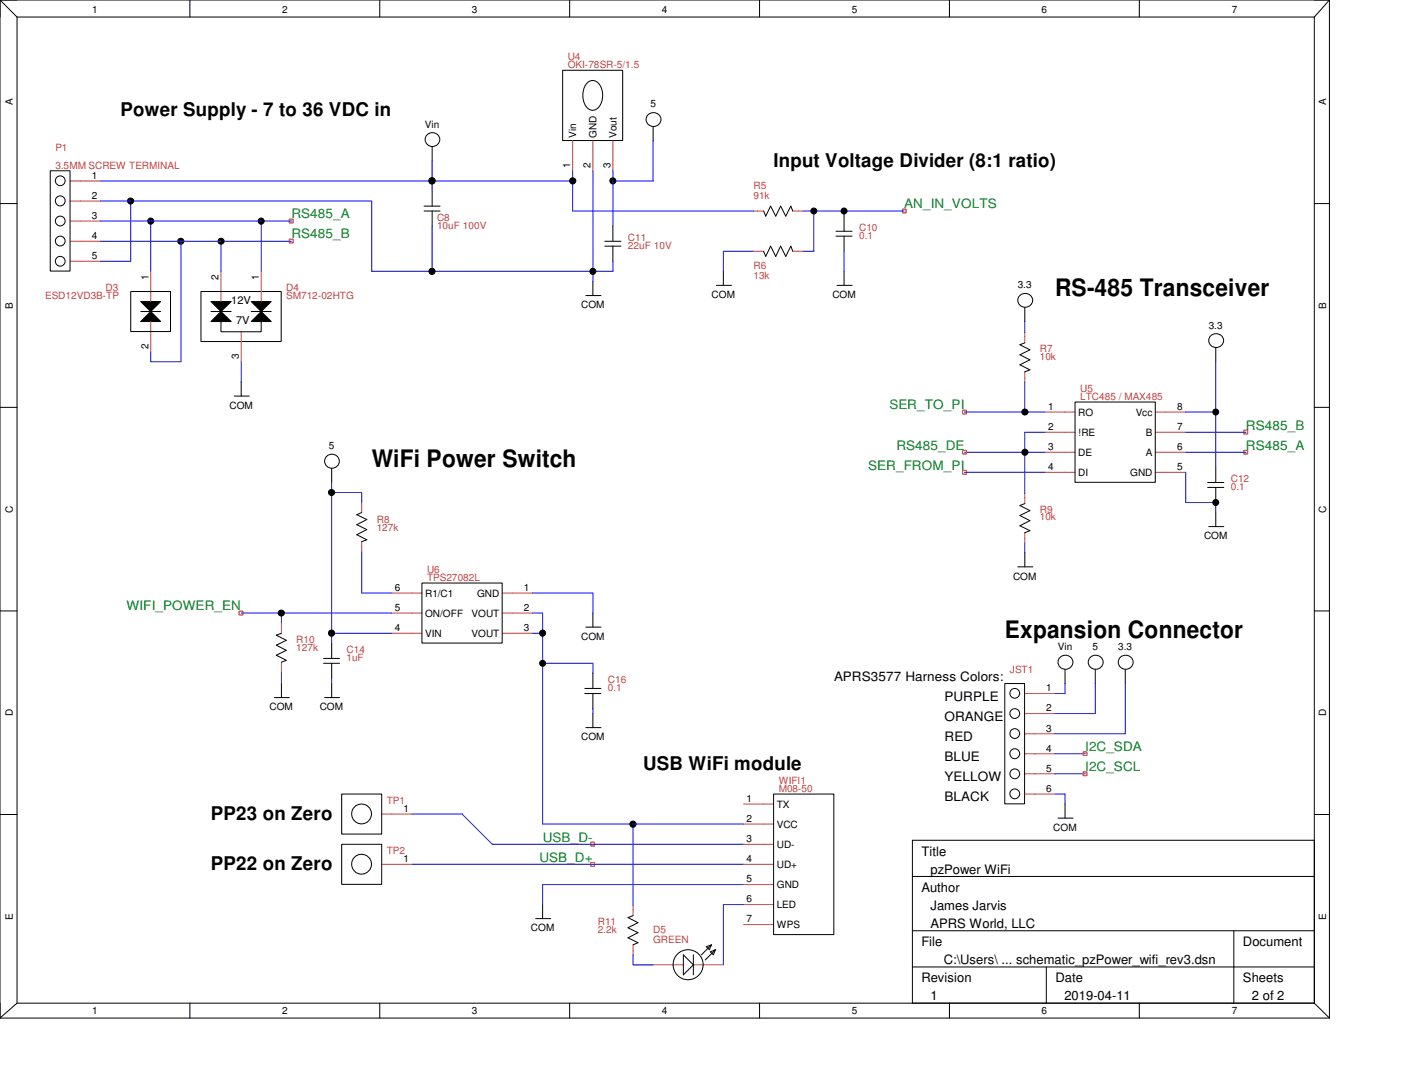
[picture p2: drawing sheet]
<svg xmlns="http://www.w3.org/2000/svg" width="279mm" height="216mm" viewBox="0 0 279 216" stroke-linecap="round" stroke-linejoin="round" font-family="sans-serif">
<g fill="none" stroke="#000" stroke-width=".2">
<path d="M0 0h264.4M0 0v202.4M0 0l3.4 3.4M3.4 3.4h258M3.4 3.4v196M37.8 0v3.4M75.5 0v3.4M111.9 14h11.9v13.9h-11.9zM113.3 0v3.4M116.6 16.6a1.58 1.58 0 0 1 1.6-.6 1.58 1.58 0 0 1 1.2 1.1 3.8 3.8 0 0 1-.7 4.5 1.57 1.57 0 0 1-2.4-.8 4.2 4.2 0 0 1 .3-4.2zM151 0v3.4M188.8 0v3.4"/>
<path d="M226.6 0v3.4M261.4 3.4v196M264.4 0v202.4M264.4 0l-3 3.4M10 34h3.9v19.9h-3.9zM85.9 29.2v2.8M85.9 38v3M128.8 22.9a1.43 1.43 0 0 1 2.1-.2 1.43 1.43 0 0 1-.1 2.2 1.44 1.44 0 0 1-1.8-.1 1.44 1.44 0 0 1-.2-1.9zM129.9 25.2v2.8M0 40.5h3.4M26 58h7.9v7.9h-7.9zM28 59.9h4l-2 2z"/>
<path d="M40 58h15.9v9.9h-15.9zM42 59.9h4l-2.1 2zM50 59.9h3.9l-2 2zM84.3 42h3.2M84.3 41h3.2M85.9 42v3M116.5 58.8h3M117.9 56v2.8M120.3 48h3.2M120.3 48.9h3.2M121.9 45v3M121.9 48.9v3"/>
<path d="M142.5 56.7h3M143.8 53.9v2.8M151.8 42l.5 1 .9-2 1.1 2 .9-2 1.1 2 1-2 .3 1M151.8 50l.5 1 .9-2.1 1.1 2.1 .9-2.1 1.1 2.1 1-2.1 .3 1.1M166.2 46h3.3M166.2 46.9h3.3M166.5 56.7h3M167.9 43v3M167.9 46.9v3.1M167.9 53.9v2.8M202.7 58.9a1.43 1.43 0 0 1 2.1-.2 1.43 1.43 0 0 1-.1 2.1 1.44 1.44 0 0 1-1.8-.1 1.44 1.44 0 0 1-.2-1.8zM261.4 40.5h3"/>
<path d="M28 63.9l2-2 2 2zM28 61.9h4M42 63.9l1.9-2 2.1 2zM42 61.9h4M43.9 63.9v2.1h8v-2.1M46.6 78.7h3M48 75.9v2.8M50 63.9l1.9-2 2 2zM50 61.9h3.9M203.8 68.2l-1 .3 2 1.1-2 .9 2 1-2 1 2 1-1 .4M203.8 61.1v2.8M213.8 79.9h15.9v16h-15.9z"/>
<path d="M240.6 66.9a1.43 1.43 0 0 1 2.2-.2 1.43 1.43 0 0 1-.1 2.1 1.44 1.44 0 0 1-1.8-.1 1.44 1.44 0 0 1-.3-1.8zM241.8 69.1v2.8M0 81h3.4M66 93.1v2.8M240.2 95.9h3.2M240.2 96.9h3.2M241.8 92.9v3M241.8 96.9v3M261.4 81h3M71.9 101.9l-.9 .4 1.9 1-1.9 1 1.9 1-1.9 1 1.9 1-1 .4M83.9 115.9h16v11.9h-16zM202.4 112.7h3"/>
<path d="M203.8 100.1l-1 .4 2 1-2 1 2 1-2 1 2 1-1 .4M203.8 109.9v2.8M240.4 104.7h3M241.8 101.9v2.8M0 121.5h3.4M54.6 138.7h2.9M56 135.9v2.8M56 125.9l-1.1 .4 2 1-2 1 2 1-2 1 2 1-.9 .4M64.3 131.9h3.2M64.3 130.9h3.2M64.6 138.7h2.9M66 127.9v3"/>
<path d="M66 131.9v3M66 135.9v2.8M116.3 137.9h3.2M116.3 136.9h3.2M116.5 124.7h3M117.9 121.9v2.8M117.9 133.9v3M117.9 137.9v3M199.8 135.9h4v23.9h-4zM211.8 133.1v2.8M217.8 133.1v2.8M223.8 133.1v2.8"/>
<path d="M261.4 121.5h3M67.9 157.9h8v7.9h-8zM116.5 144.7h3M117.9 141.9v2.8M153.8 157.9h12v27.9h-12zM211.8 159.9v2.7M0 161.9h3.4M67.9 167.9h8v7.9h-8zM107.9 179.8v2.8M181.4 174.2h80M210.4 162.6h3M261.4 167h-80v32.4"/>
<path d="M261.4 161.9h3M3.4 199.4h258M3.4 199.4l-3.4 3M37.8 199.4v3M75.5 199.4v3M106.5 182.6h3M113.3 199.4v3M125.9 182l-1 .4 2 1-2 1 2 1-2 1 2 1-1 .4M135.9 189.8l2 2-2 2zM137.9 189.8v4M140.5 188.2l1-.4-.4 1zM141.3 189.2l1-.4-.4 1z"/>
<path d="M141.5 187.8l-2 2M142.3 188.8l-2 2M151 199.4v3M181.4 185h80M181.4 192.2h80M188.8 199.4v3M208.1 192.2v7.2M226.6 199.4v3M245.4 185v14.4M261.4 199.4l3 3M0 202.4h264.4"/>
<circle cx="12" cy="39.9" r=".98"/>
<circle cx="12" cy="35.9" r=".97"/>
<circle cx="26" cy="40" r=".61"/>
<circle cx="85.9" cy="36" r=".62"/>
<circle cx="86" cy="27.8" r="1.42"/>
<circle cx="113.9" cy="36" r=".62"/>
<circle cx="121.9" cy="36" r=".6"/>
<circle cx="12" cy="51.9" r=".97"/>
<circle cx="12" cy="43.9" r=".97"/>
<circle cx="12" cy="47.9" r=".97"/>
<circle cx="30" cy="44" r=".6"/>
<circle cx="36" cy="48" r=".61"/>
<circle cx="44" cy="48" r=".61"/>
<circle cx="51.9" cy="44" r=".6"/>
<circle cx="85.9" cy="53.9" r=".62"/>
<circle cx="117.9" cy="53.9" r=".6"/>
<circle cx="161.8" cy="41.9" r=".59"/>
<circle cx="167.9" cy="41.9" r=".59"/>
<circle cx="65.9" cy="97.9" r=".61"/>
<circle cx="66" cy="91.7" r="1.43"/>
<circle cx="203.8" cy="89.9" r=".61"/>
<circle cx="203.8" cy="81.9" r=".61"/>
<circle cx="241.8" cy="99.9" r=".59"/>
<circle cx="241.8" cy="81.9" r=".59"/>
<circle cx="55.9" cy="121.9" r=".61"/>
<circle cx="65.9" cy="125.9" r=".62"/>
<circle cx="107.9" cy="125.9" r=".6"/>
<circle cx="107.9" cy="131.9" r=".59"/>
<circle cx="201.8" cy="137.8" r=".97"/>
<circle cx="211.9" cy="131.7" r="1.44"/>
<circle cx="217.9" cy="131.7" r="1.44"/>
<circle cx="223.9" cy="131.7" r="1.44"/>
<circle cx="201.8" cy="149.8" r=".98"/>
<circle cx="201.8" cy="153.8" r=".97"/>
<circle cx="201.8" cy="141.9" r=".97"/>
<circle cx="201.8" cy="157.8" r=".97"/>
<circle cx="201.8" cy="145.8" r=".97"/>
<circle cx="71.9" cy="171.8" r="1.98"/>
<circle cx="71.9" cy="161.8" r="1.98"/>
<circle cx="125.9" cy="163.8" r=".62"/>
<circle cx="136.8" cy="191.8" r="2.99"/>
</g>
<g fill="none" stroke="#f00" stroke-width=".2">
<path d="M57.5 43.6h.8v.7h-.8zM57.5 47.5h.8v.8h-.8zM179.5 41.6h.7v.7h-.7zM191.4 93.5h.8v.8h-.8zM191.4 81.5h.8v.8h-.8zM191.4 89.5h.8v.8h-.8zM247.4 89.5h.7v.8h-.7zM247.4 85.5h.7v.8h-.7zM47.5 121.5h.8v.8h-.8zM215.4 149.5h.8v.7h-.8zM215.4 153.5h.8v.7h-.8zM117.5 167.4h.7v.8h-.7z"/>
<path d="M117.5 171.4h.7v.8h-.7z"/>
</g>
<g fill="none" stroke="#c04040" stroke-width=".2">
<path d="M14 36h6M14 40h6M113.9 28v6M117.9 28v6M121.9 28v6M14 43.9h6M14 48h6M14 51.9h6M30 53.9v6M43.9 53.9v6M51.9 53.9v6M149.9 42h1.9"/>
<path d="M149.9 50h1.9M157.6 42h2M157.6 50h2M30 63.9v6M48 66v5.9M203.8 66.1v2.1M203.8 73.9v2M71.9 99.9v2M203.8 98.1v2M207.8 81.9h6M207.8 85.9h6M207.8 89.9h6"/>
<path d="M207.8 93.9h6M229.8 81.9h6M229.8 85.9h6M229.8 89.9h6M229.8 93.9h6M71.9 107.7v2M77.9 117.9h6M99.9 117.9h6M203.8 105.9v2M56 123.9v2M56 131.7v2M77.9 121.9h6"/>
<path d="M77.9 125.9h6M99.9 121.9h6M99.9 125.9h6M203.8 137.9h6M147.9 159.9h5.9M203.8 141.9h6M203.8 145.9h6M203.8 149.9h6M203.8 153.8h6M203.8 157.9h6M75.9 171.8h6M75.9 161.8h6"/>
<path d="M147.9 171.8h5.9M147.9 163.8h5.9M147.9 167.9h5.9M147.9 175.9h5.9M147.9 179.8h5.9M125.9 180v2M125.9 187.8v2M129.9 191.8h6M137.9 191.8h5.9M147.9 183.8h5.9"/>
</g>
<g fill="none" stroke="#00f" stroke-width=".2">
<path d="M20 36h93.9M20 40h53.9v13.9h48v-2M26 40v11.9h-6M85.9 32v6M113.9 34v8h36M117.9 34v22M121.9 34v11M129.9 28v8h-8M20 48h38M20 43.9h38M30 43.9v10M36 48v23.9h-6v-2"/>
<path d="M43.9 48v5.9M51.9 43.9v10M85.9 45v8.9M149.9 50h-6.1v3.9M159.6 42h20.2M161.8 42v8h-2.2M167.9 42v1M167.9 50v3.9M48 71.9v4M203.8 63.9v2.2M203.8 75.9v6M241.8 71.9v21"/>
<path d="M66 95.9v32M66 97.9h5.9v2M191.8 81.9h16M191.8 93.9h16M191.8 89.9h16M207.8 85.9h-4v12.2M235.8 81.9h6M235.8 93.9v6h6v2M235.8 89.9h12M235.8 85.9h12M71.9 109.7v8.2h6M105.9 117.9h12v4"/>
<path d="M203.8 107.9v2M48 121.9h29.9M56 121.9v2M56 133.7v2.2M66 125.9h11.9M66 134.9v1M105.9 121.9h2v41.9h40M105.9 125.9h2M107.9 131.9h10v2M211.8 135.9v2h-2M217.8 135.9v6h-8M223.8 135.9v10h-14"/>
<path d="M117.9 140.9v1M209.8 157.9h2v2M209.8 149.9h6M209.8 153.8h6M81.9 161.8h10l6 6.1h50M81.9 171.8h66M125.9 163.8v16.2M147.9 175.9h-40v3.9M147.9 179.8h-4.1v12M125.9 189.8v2h4"/>
</g>
<g fill="#000">
<circle cx="85.9" cy="36" r=".62"/>
<circle cx="85.9" cy="53.9" r=".62"/>
</g>
<g fill="#000">
<path d="M28 59.9h4l-2 2zM42 59.9h4l-2.1 2zM50 59.9h3.9l-2 2zM28 63.9l2-2 2 2zM42 63.9l1.9-2 2.1 2zM50 63.9l1.9-2 2 2z"/>
<circle cx="26" cy="40" r=".61"/>
<circle cx="85.9" cy="36" r=".62"/>
<circle cx="113.9" cy="36" r=".62"/>
<circle cx="121.9" cy="36" r=".6"/>
<circle cx="30" cy="44" r=".6"/>
<circle cx="36" cy="48" r=".61"/>
<circle cx="44" cy="48" r=".61"/>
<circle cx="51.9" cy="44" r=".6"/>
<circle cx="117.9" cy="53.9" r=".6"/>
<circle cx="161.8" cy="41.9" r=".59"/>
<circle cx="167.9" cy="41.9" r=".59"/>
<circle cx="65.9" cy="97.9" r=".61"/>
<circle cx="203.8" cy="89.9" r=".61"/>
<circle cx="203.8" cy="81.9" r=".61"/>
<circle cx="241.8" cy="99.9" r=".59"/>
<circle cx="241.8" cy="81.9" r=".59"/>
<circle cx="55.9" cy="121.9" r=".61"/>
<circle cx="65.9" cy="125.9" r=".62"/>
<circle cx="107.9" cy="125.9" r=".6"/>
<circle cx="107.9" cy="131.9" r=".59"/>
<circle cx="125.9" cy="163.8" r=".62"/>
</g>
<g font-size="4.8">
<text x="209.8" y="58.9">RS-485 Transceiver</text>
<text x="73.9" y="92.8">WiFi Power Switch</text>
<text x="199.8" y="126.8">Expansion Connector</text>
</g>
<g font-size="3.8">
<text x="24" y="23.1">Power Supply - 7 to 36 VDC in</text>
<text x="153.8" y="33.1">Input Voltage Divider (8:1 ratio)</text>
<text x="127.9" y="153">USB WiFi module</text>
<text x="42" y="163">PP23 on Zero</text>
<text x="42" y="173">PP22 on Zero</text>
</g>
<g font-size="2.6" fill="#008020">
<text x="179.8" y="41.4">AN_IN_VOLTS</text>
<text x="58" y="43.4">RS485_A</text>
<text x="58" y="47.4">RS485_B</text>
<text x="176.9" y="81.4">SER_TO_PI</text>
<text x="178.3" y="89.4">RS485_DE</text>
<text x="247.8" y="89.4">RS485_A</text>
<text x="247.8" y="85.4">RS485_B</text>
<text x="172.6" y="93.3">SER_FROM_PI</text>
<text x="25.2" y="121.3">WIFI_POWER_EN</text>
<text x="215.8" y="149.3">I2C_SDA</text>
<text x="215.8" y="153.3">I2C_SCL</text>
<text x="107.9" y="167.3">USB_D-</text>
<text x="107.3" y="171.3">USB_D+</text>
</g>
<g font-size="2.6">
<text x="165.9" y="135.3">APRS3577 Harness Colors:</text>
<text x="187.8" y="139.3">PURPLE</text>
<text x="187.8" y="143.3">ORANGE</text>
<text x="187.8" y="147.3">RED</text>
<text x="187.8" y="151.3">BLUE</text>
<text x="187.8" y="155.3">YELLOW</text>
<text x="187.8" y="159.3">BLACK</text>
<text x="183.2" y="170.1">Title</text>
<text x="185" y="173.7">pzPower WiFi</text>
<text x="183.2" y="177.3">Author</text>
<text x="185" y="180.9">James Jarvis</text>
<text x="185" y="184.5">APRS World, LLC</text>
<text x="183.2" y="188.1">File</text>
<text x="187.7" y="191.7">C:\Users\ ... schematic_pzPower_wifi_rev3.dsn</text>
<text x="247.2" y="188.1">Document</text>
<text x="183.2" y="195.3">Revision</text>
<text x="209.9" y="195.3">Date</text>
<text x="247.2" y="195.3">Sheets</text>
<text x="185" y="198.9">1</text>
<text x="211.7" y="198.9">2019-04-11</text>
<text x="249" y="198.9">2 of 2</text>
</g>
<g font-size="2.2">
<text x="46" y="60.5">12V</text>
<text x="46.9" y="64.5">7V</text>
</g>
<g font-size="2">
<text x="18.3" y="2.6">1</text>
<text x="56.1" y="2.6">2</text>
<text x="93.9" y="2.6">3</text>
<text x="131.6" y="2.6">4</text>
<text x="169.4" y="2.6">5</text>
<text x="207.1" y="2.6">6</text>
<text x="244.9" y="2.6">7</text>
<text x="2.5" y="20.9" transform="rotate(-90 2.5 20.9)">A</text>
<text x="129.3" y="21.3">5</text>
<text x="263.7" y="20.9" transform="rotate(-90 263.7 20.9)">A</text>
<text x="84.5" y="25.4">Vin</text>
<text x="114.6" y="27.4" transform="rotate(-90 114.6 27.4)">Vin</text>
<text x="118.6" y="27.4" transform="rotate(-90 118.6 27.4)">GND</text>
<text x="122.6" y="27.4" transform="rotate(-90 122.6 27.4)">Vout</text>
<text x="18.2" y="35.6">1</text>
<text x="113.4" y="33.4" transform="rotate(-90 113.4 33.4)">1</text>
<text x="117.4" y="33.4" transform="rotate(-90 117.4 33.4)">2</text>
<text x="121.4" y="33.4" transform="rotate(-90 121.4 33.4)">3</text>
<text x="18.2" y="39.5">2</text>
<text x="18.2" y="43.5">3</text>
<text x="18.2" y="47.5">4</text>
<text x="18.2" y="51.5">5</text>
<text x="29.5" y="55.7" transform="rotate(-90 29.5 55.7)">1</text>
<text x="43.5" y="55.7" transform="rotate(-90 43.5 55.7)">2</text>
<text x="51.5" y="55.7" transform="rotate(-90 51.5 55.7)">1</text>
<text x="141.5" y="59.3">COM</text>
<text x="165.5" y="59.3">COM</text>
<text x="202.4" y="57.3">3.3</text>
<text x="2.5" y="61.4" transform="rotate(-90 2.5 61.4)">B</text>
<text x="115.6" y="61.3">COM</text>
<text x="240.4" y="65.3">3.3</text>
<text x="263.7" y="61.4" transform="rotate(-90 263.7 61.4)">B</text>
<text x="29.5" y="69.3" transform="rotate(-90 29.5 69.3)">2</text>
<text x="47.5" y="71.3" transform="rotate(-90 47.5 71.3)">3</text>
<text x="45.6" y="81.3">COM</text>
<text x="208.4" y="81.5">1</text>
<text x="214.4" y="82.7">RO</text>
<text x="225.8" y="82.7">Vcc</text>
<text x="234.1" y="81.5">8</text>
<text x="65.4" y="89.3">5</text>
<text x="208.4" y="85.5">2</text>
<text x="208.4" y="89.5">3</text>
<text x="214.4" y="86.7">!RE</text>
<text x="227.9" y="86.7">B</text>
<text x="234.1" y="89.5">6</text>
<text x="234.1" y="85.5">7</text>
<text x="208.4" y="93.5">4</text>
<text x="214.4" y="90.7">DE</text>
<text x="214.4" y="94.7">DI</text>
<text x="224.7" y="94.7">GND</text>
<text x="227.9" y="90.7">A</text>
<text x="234.1" y="93.5">5</text>
<text x="2.5" y="101.9" transform="rotate(-90 2.5 101.9)">C</text>
<text x="263.7" y="101.9" transform="rotate(-90 263.7 101.9)">C</text>
<text x="239.4" y="107.2">COM</text>
<text x="78.5" y="117.5">6</text>
<text x="84.5" y="118.7">R1/C1</text>
<text x="94.9" y="118.7">GND</text>
<text x="104.2" y="117.5">1</text>
<text x="201.5" y="115.2">COM</text>
<text x="78.5" y="125.5">4</text>
<text x="78.5" y="121.5">5</text>
<text x="84.5" y="122.6">ON/OFF</text>
<text x="93.8" y="122.6">VOUT</text>
<text x="104.2" y="121.5">2</text>
<text x="104.2" y="125.5">3</text>
<text x="84.5" y="126.6">VIN</text>
<text x="93.8" y="126.6">VOUT</text>
<text x="115.6" y="127.2">COM</text>
<text x="210.4" y="129.2">Vin</text>
<text x="217.3" y="129.2">5</text>
<text x="222.4" y="129.2">3.3</text>
<text x="208.1" y="137.5">1</text>
<text x="2.5" y="142.4" transform="rotate(-90 2.5 142.4)">D</text>
<text x="53.6" y="141.2">COM</text>
<text x="63.6" y="141.2">COM</text>
<text x="208.1" y="141.4">2</text>
<text x="263.7" y="142.4" transform="rotate(-90 263.7 142.4)">D</text>
<text x="115.6" y="147.2">COM</text>
<text x="208.1" y="145.5">3</text>
<text x="208.1" y="149.4">4</text>
<text x="208.1" y="153.4">5</text>
<text x="80.2" y="161.4">1</text>
<text x="148.5" y="159.4">1</text>
<text x="154.5" y="160.6">TX</text>
<text x="208.1" y="157.4">6</text>
<text x="148.5" y="163.4">2</text>
<text x="148.5" y="167.4">3</text>
<text x="154.5" y="164.6">VCC</text>
<text x="209.5" y="165.2">COM</text>
<text x="80.2" y="171.4">1</text>
<text x="148.5" y="171.4">4</text>
<text x="154.5" y="168.6">UD-</text>
<text x="154.5" y="172.6">UD+</text>
<text x="148.5" y="175.4">5</text>
<text x="148.5" y="179.4">6</text>
<text x="154.5" y="176.6">GND</text>
<text x="2.5" y="182.8" transform="rotate(-90 2.5 182.8)">E</text>
<text x="105.6" y="185.2">COM</text>
<text x="148.5" y="183.4">7</text>
<text x="154.5" y="180.6">LED</text>
<text x="154.5" y="184.6">WPS</text>
<text x="263.7" y="182.8" transform="rotate(-90 263.7 182.8)">E</text>
<text x="18.3" y="201.6">1</text>
<text x="56.1" y="201.6">2</text>
<text x="93.9" y="201.6">3</text>
<text x="131.6" y="201.6">4</text>
<text x="169.4" y="201.6">5</text>
<text x="207.1" y="201.6">6</text>
<text x="244.9" y="201.6">7</text>
</g>
<g font-size="2" fill="#c04040">
<text x="112.9" y="12">U4</text>
<text x="112.9" y="13.5">OKI-78SR-5/1.5</text>
<text x="11" y="29.9">P1</text>
<text x="11" y="33.5">3.5MM SCREW TERMINAL</text>
<text x="149.9" y="37.5">R5</text>
<text x="149.9" y="39.5">91k</text>
<text x="86.9" y="43.9">C8</text>
<text x="86.9" y="45.6">10uF 100V</text>
<text x="124.9" y="47.9">C11</text>
<text x="170.9" y="45.9">C10</text>
<text x="170.9" y="47.5">0.1</text>
<text x="124.9" y="49.5">22uF 10V</text>
<text x="149.9" y="53.5">R6</text>
<text x="9" y="59.5">ESD12VD3B-TP</text>
<text x="21" y="57.9">D3</text>
<text x="56.9" y="57.9">D4</text>
<text x="56.9" y="59.5">SM712-02HTG</text>
<text x="149.9" y="55.5">13k</text>
<text x="206.8" y="69.9">R7</text>
<text x="206.8" y="71.5">10k</text>
<text x="214.8" y="77.9">U5</text>
<text x="214.8" y="79.5">LTC485 / MAX485</text>
<text x="244.8" y="95.9">C12</text>
<text x="206.8" y="101.9">R9</text>
<text x="244.8" y="97.5">0.1</text>
<text x="74.9" y="103.9">R8</text>
<text x="74.9" y="105.5">127k</text>
<text x="206.8" y="103.5">10k</text>
<text x="84.9" y="113.9">U6</text>
<text x="84.9" y="115.5">TPS27082L</text>
<text x="58.9" y="127.8">R10</text>
<text x="58.9" y="129.5">127k</text>
<text x="68.9" y="129.8">C14</text>
<text x="68.9" y="131.4">1uF</text>
<text x="120.9" y="135.8">C16</text>
<text x="120.9" y="137.5">0.1</text>
<text x="200.8" y="133.9">JST1</text>
<text x="154.9" y="155.8">WIFI1</text>
<text x="76.9" y="159.8">TP1</text>
<text x="154.9" y="157.4">M08-50</text>
<text x="76.9" y="169.8">TP2</text>
<text x="118.9" y="183.8">R11</text>
<text x="118.9" y="185.4">2.2k</text>
<text x="129.9" y="185.4">D5</text>
<text x="129.9" y="187.4">GREEN</text>
</g>
</svg>
